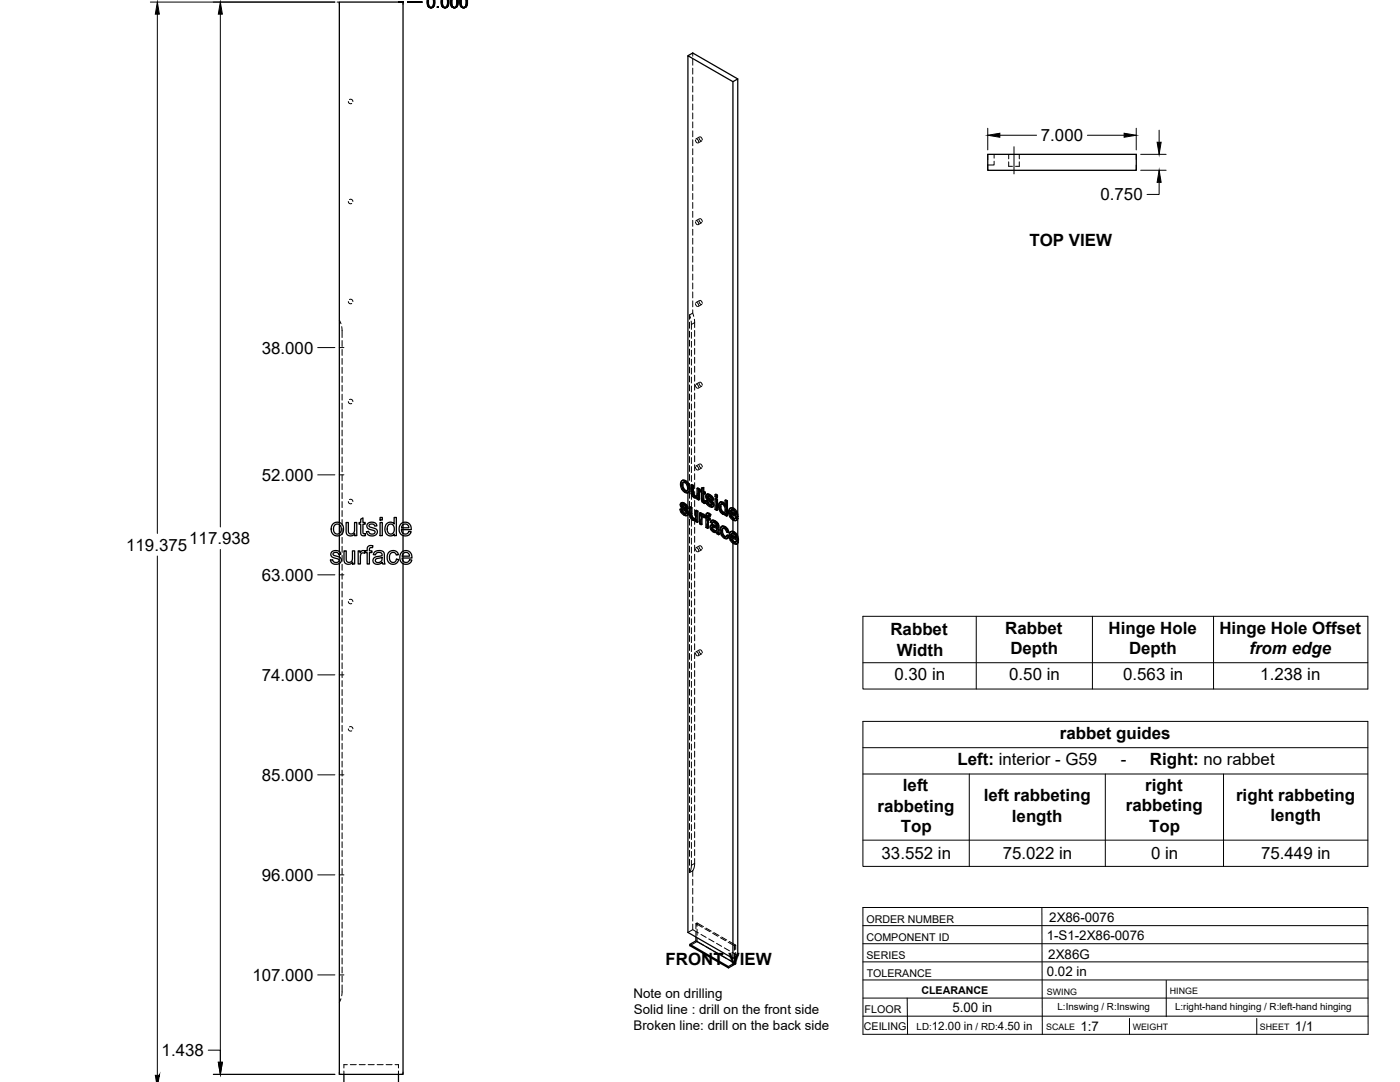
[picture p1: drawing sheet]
<svg xmlns="http://www.w3.org/2000/svg" width="559mm" height="432mm" viewBox="0 0 559 432" stroke-linecap="round" stroke-linejoin="round" font-family="sans-serif">
<!-- layer: Visible -->
<g fill="none" stroke="#000" stroke-width=".51">
<path d="M274.6 22.2l1.9-1.1 18 10.4v173.7M294.5 31.5l-2 1.1M394.3 61.6h59.2v6.4h-59.2zM272.2 191.8l.6-.2 .9 .2zM272.2 191.8l-.5 .6-.1 .9 .5 1.9 1.5 1.4 .8 .1 .5-.3M272.3 193.6l.3 1.4M272.6 195l.3-.1 .8 .8-.3 .2zM272.8 192.5l-.2 .9M272.9 194.9l-.3-1.5-.3 .1 .2-.8 .5-.2 .9 .6 .5 1.4-.2 1.4h-.8M273.4 192l1 1a1.88 1.88 0 0 1 1 2M273.7 195.7l.5 .2M273.7 191.8l1.2 1.3"/>
<path d="M274.6 192.6v-170.4l17.9 10.4v170.1M274.6 193.3l.5 1.9 .3-.2-.2 1.2M275.1 195.2l-.2 1.2 .3-.2-.6 .5v5.7M275.8 193.5l.7 .4 .3-.2v3.2M276.5 193.9v3.1l.3-.1 .3 .6M276.5 197.1l.3 .6 .3-.2 .5 .4M276.8 197.7l.4 .4h.9l-.3 .1M276.8 193.7l-.7-.4-.3 .2v2.9l.3 1.1 .8 1a.97 .97 0 0 0 1.4 .1v.6l.5 .4M277.2 198.1l.6 .1M278.2 194.9l.6 .4 .4-.2v4.3l-.4 .2v-4.3M278.3 198.6l-.3 .2M279.2 195.1l-.7-.4-.3 .2v2.6l-.4 .7"/>
<path d="M280 195.5l-.5 .1v.6l.5 .3v3.3l.9 1h.7l-.1-.7h-.6M280 194.8l.9-.2v1.5M280.6 194.8v1.5l.3-.2 .6 .3M280.6 196.3l.6 .3 .3-.2v.6l-.3 .2v-.6M280.6 199.7l.7 .2M280.7 200l.8 .1M280.9 194.6l-.9 .2v1.1l-.5-.3M280.9 197v2.6M281.2 197.2l-.6-.4v2.8l.5 .2M281.6 199.8l.6 .3M282.1 197.3l.7-.1 .6 .2M282.3 198.3l.1 .3 .3-.2 .2 .3"/>
<path d="M282.4 198.6l.2 .3 .3-.2 1.5 1.4M282.4 197.1l-.4 .3M282.5 197.4h.9l.7 .6M282.5 199.9l-.9-.1 .7 1.6 1.3 .9 .9-.1M282.6 198v.1M282.6 198.9l1.4 1.4 .4-.2 .4 .6M282.7 198.4l-.4-.3 1 .3 .6 1 .6 .2M282.8 197.2l-.9 .3-.2 .9 .3 .7 2 1.9-.2 .7M283.1 197.6l.7 .6 .3-.2 .5 .6M283.8 198.2l.5 .6 .3-.2 .2 .9-.3 .1-.2-.8M285.4 199l.3-.1 .7 .3-.4 .2zM285.4 197.4l.3-.2 .7 .4-.4 .2z"/>
<path d="M285.4 199v4.3l.6 .4M285.4 197.4v.8l.6 .4M286.4 199.2v4.3l-.4 .2v-4.3M286.4 197.6v.8l-.4 .2v-.8M289.4 199.7l.6 .3 .3-.1v5.9l-.3 .2v-6M290.3 199.9l-.6-.4-.3 .2v2.1l-.4-.7M133 209l1.7-.6 1.4 .5 .9 1.2v2.2l-.8 1.1-1.8 .5-1.5-.7-.7-1.6a2.9 2.9 0 0 1 .8-2.6zM133.5 209.6l.6-.4h.9l.9 .7 .2 1.9-.8 1.2-1.1 .1-.8-.6-.3-1.6zM135.4 208.5v-207.7h25.5v207.7M135.4 209.4v3.5M135.4 213.8v6.3M137.3 219.8h.9v3.8a1.31 1.31 0 0 0 1.7 .7 1.31 1.31 0 0 0 .8-1.6v-2.9h.9v5.3h-.8v-.8a1.86 1.86 0 0 1-2.3 .9 1.86 1.86 0 0 1-1.2-2.1z"/>
<path d="M138.2 208.5h.8l.1 3.8a1.31 1.31 0 0 0 1.7 .7 1.31 1.31 0 0 0 .7-1.7v-2.8h.9v5.3h-.8v-.8a1.86 1.86 0 0 1-2.2 .8 1.86 1.86 0 0 1-1.2-2zM143 219.8h.7v.8a1.27 1.27 0 0 1 2.1-.6l.8-.2v-1.1a1.56 1.56 0 0 1 2.2-.9l-.1 .8a.81 .81 0 0 0-.9 0 .81 .81 0 0 0-.4 .8v.4h1.1v.7h-1.1v4.6h-.8v-4.6h-.8v-.4l-.3 .7-.8-.2-.7 .5-.2 4h-.8zM144 207.2l.9-.5v1.8h.9v.7h-.9v3.4l.2 .4h.7l.1 .8-1.4-.1-.5-.6v-3.9h-.7v-.7h.7zM146.7 209l.9-.5h1.6a1.47 1.47 0 0 1 1.2 1.4l-.8 .1a1.17 1.17 0 0 0-1.2-.9 1.17 1.17 0 0 0-1.1 .8l.4 .5 2.1 .5a1.6 1.6 0 0 1 .7 2.1 1.6 1.6 0 0 1-2 .9l-1.5-.4-.7-1.3 .9-.2 .4 .9 .5 .2 1.3-.2a.73 .73 0 0 0 .3-.9 .73 .73 0 0 0-.9-.4l-1.1-.3a1.41 1.41 0 0 1-1-2.3zM151.7 208.5h.9v5.3h-.9zM151.7 206.5h.9v1h-.9zM154.2 209.1l1.2-.7a1.86 1.86 0 0 1 1.9 .7v-2.6h.9v7.3h-.8v-.7a2.17 2.17 0 0 1-2.7 .5 2.17 2.17 0 0 1-1.1-2.5zM155 209.5l.6-.3h.7l.9 1 .1 1.7-.7 1.1h-1.2l-.7-.9-.1-1.5zM160 209.1a2.46 2.46 0 0 1 2.9-.4 2.46 2.46 0 0 1 1.2 2.7h-3.9l.3 1 .8 .7a1.46 1.46 0 0 0 1.9-1l.9 .1-.5 .9-.9 .7h-1.8l-.9-.6-.7-1.7 .1-1.2zM160.7 209.5l.6-.3h1l.6 .6 .3 .8h-2.9zM160.9 209.4v1.2M160.9 211.4v1.4"/>
<path d="M160.9 213.7v6.3M271.4 203.2l.6 .3M271.9 200.7l.7-.1 .6 .2M272 203.5l.4-.2 .2 .9-.3 .1zM272.1 201.7l.7 .4M272.2 202l.2 .3 .4-.2 1.5 1.4M272.2 200.6l-.4 .2M272.3 204.3l.7 .6h.8M272.3 200.8h.9l.8 .6M272.4 203.3l-1-.1 .8 1.8 1.2 .7 .9-.1M272.4 202.3l1.5 1.4 .4-.2 .4 .7M272.5 201.4l-.1 .1"/>
<path d="M272.5 201.8l-.3-.3 1 .3 .5 1 .7 .3M272.6 204.2l.7 .6M272.6 200.6l-.9 .3-.2 .8 .4 .9 1.9 1.8-.2 .7M272.9 201l.7 .6 .4-.2 .5 .7M273 204.9l.6 .2M273.6 201.6l.5 .6 .4-.1 .2 .8-.3 .2-.3-.9M273.7 205.1h-.1M273.9 203.7l.4 .6 .4-.1 .1 .7M274.3 204.3l.2 .7 .3-.1-.2 .6v166.6l17.9 10.4v-165.7M274.5 205l-.2 .6 .3-.2-.4 .4M274.6 202.9v1.1M275.2 202.4l.7 .4 .3-.2v3.2"/>
<path d="M275.9 202.8v3.1l.3-.1 .3 .6M275.9 206l.3 .6 .3-.2 .4 .4M276.2 206.6l.4 .4h.9M276.2 202.6l-.7-.4-.3 .2v3l.3 1.2 .8 .8a.97 .97 0 0 0 1.4 .1M276.6 207l.6 .2M277.5 207l-.3 .2M277.6 203.8l.7 .4 .3-.2v4.3l-.3 .2v-4.3M277.7 207.5v.7l.6 .3M277.7 207.5l-.2 .2M278.6 204l-.7-.4-.3 .2v2.7l-.4 .7M279.2 204.7l.6 .4 .3-.2v.5l.4-.2M279.8 205.1v.6l.7-.5 .4 .1"/>
<path d="M280 206.4l.2 2.8-.3 .2v-2.2M280.1 204.9l-.6-.3-.3 .1v4.3l.7 .4M280.2 205.3h.7l.6 .4M280.3 206.1v.1M280.6 205.4l.6 .5M281 206.6l-.8-.5-.2 .3 .3-.2-.1 .8M281.2 206.4l.6 .4v3.7l.6 .4M281.2 206.4v-.3l-.2 .5M281.2 200.3l.1 .7M281.2 206.5l-.2 .1M282.2 204.9h.9l.6 .4M282.2 200.1l.3-.2 .3 .8-.3 .2z"/>
<path d="M282.4 206.6l.7 .4 .3-.2v.6l-.3 .1v-.5M282.5 204.7l-.5 .2M282.5 200.9l.7 .6h.8M282.7 207.3v3.4l-.3 .2v-3.8l.7 .4M282.7 205.7v.7M282.8 205.1l.6 .4 .3-.2-.4 .8 .1-.6M282.8 200.7l.7 .7M283.1 204.9l-.6-.2-.5 .2-.2 1.3-.6-.3 .6-.1M283.2 201.5l.6 .2M283.3 206.1a.45 .45 0 0 0-.5-.5 .45 .45 0 0 0-.4 .6v.4l.3-.2 .7 .4M283.9 209.6l.7-.2 1.4 .5M283.9 201.7h-.1"/>
<path d="M284.1 210.7l.2 .6 .3-.2 .6 .5M284.1 200.3l.4 .6 .3-.2 .2 .8M284.2 210.4l-.1 .3 .3-.2 .2 .6M284.2 209.4l-.5 .2M284.3 211.3l.5 .5h1h-1M284.3 210.3l-.1 .1M284.4 207.7l.8 .4 .3-.2 .8 .6M284.4 210.3l.6 .2a.79 .79 0 0 1 .9 .2 .79 .79 0 0 1 0 1l-.4 .3M284.4 210.3l-.2 .1M284.4 210.3v.2M284.5 200.9l.2 .7 .3-.1-.2 .5M284.5 208.4l-.4 .5 .2-.4 .5-.1 1.1 1a.43 .43 0 0 1 .1 .6 .43 .43 0 0 1-.7 0l-1-.4"/>
<path d="M284.6 209.4l-1 .3-.2 1 .7 1.1 1.1 .7a.62 .62 0 0 1 1 .5l.6 .4M284.7 201.6l-.2 .6 .3-.2-.5 .4M284.7 207.6l-.8 .2M285.2 208.1l.8 .5 .3-.1 .4 .5M285.5 207.9l-.8-.3-.9 .3-.3 .5 .6 .5M286 208.6l.4 .6 .3-.2 .2 .7M286.4 209.2l.2 .6 .3-.1 .1 2.9M286.6 209.8l.1 2.9 .3-.1 .1 .6-.3 .2-.1-.6M287.4 202.4l.3 1.4M287.5 200.4h1.2l.6 .6M287.7 201.3h.7l.7 .8 .3 1.1-.2 1.4M287.7 201.3l-.3 1.1 .4-.2 .3 1.4"/>
<path d="M287.7 203.8l.4-.2 .7 .8-.4 .2zM287.8 201.2l-.1 .1M287.8 200.3l-.5 .2M288 201.1l-.2 1.1M288.1 212v.1a1.2 1.2 0 0 0 .8 1.4l.5 .5M288.2 210.1l.9 .2 .3-.2 1 1M288.4 213.4l.7 .8h.8M288.4 200.6l.6 .5h.4M288.4 204.6h.8M288.5 209.9l-.6 .3M288.6 210.8l-.2 1M288.7 200.4l-.7-.2-.9 .5-.3 1 .1 1.1 1.1 2 .8 .5 .6-.2v.5l.6 .4"/>
<path d="M288.8 204.4l.4 .1M289.1 210.3l.8 .6a1.43 1.43 0 0 1 1 1.5l-.3 .1-.5-1.3M289.4 210.1l-.9-.2-.7 .3-.3 .7v1.4l.9 2 1 .6 .7 .1M289.4 205.1l-.2 .2M290 213.7l.7 .4M290.6 212.5l-.6-.2-.7-1.3-.9-.2-.3 1.2 .3-.2 .3 1.4M290.7 214.1l.3-.1-.3 .6-.6 .4zM291 214l-.6-.5-.7 .8-.6-.1M291.3 202.9h1a1.84 1.84 0 0 1 1.8 1.2M291.5 212.3l.8-.1a1.99 1.99 0 0 1 2 1.3M291.7 213.6l2.1 1.2-.5-1.3-.9-.6h-.4l-.3 .7 .3-.2 1.7 1M291.8 206.1l.8 .8h.8"/>
<path d="M291.8 205l.3 .9M292 203.5l-.2 .6M292 214.4l.3 .9M292 215.5l.8 .8h.8M292.2 212.9l-.2 .5M292.5 203l1 1a1.94 1.94 0 0 1 1.1 2.1M292.5 203.6l.8 .9 .3 1-2.1-1.2M292.5 203.6h-.7l-.3 .7 .3-.2 1.7 1M292.5 203.6v.9M292.5 205.5v1M292.5 207.5v4.5M292.5 212.9v.9"/>
<path d="M292.5 214.7v1M292.6 206.9l.6 .2M292.7 212.4l1.1 1a1.97 1.97 0 0 1 .9 2M292.8 216.3l.5 .2M292.9 202.8l-.9-.2-.7 .3-.5 1.1 .5 2.2 1.3 1.3M293.1 212.2l-.9-.2-.9 .5-.3 1.5 .3 1.2 .8 1.2 1.2 .7h.7l.7-.8M293.3 207l-.1 .1M293.5 216.4l-.2 .1M293.6 206.6l.6 .5M293.8 204.3l.4 1.9 .4-.1-.4 .1M293.8 216l.6 .5M293.9 213.7l.5 1.9 .3-.2-.3 .2"/>
<path d="M294.2 206.4l-2.8-1.6 .4 1.3 .3-.2 .8 .9M294.4 215.8l-2.8-1.6 .4 1.3 .3-.2 .8 .8M294.5 206.3v.6M294.5 207.1v6.9M294.5 215.8v.3M294.5 216.8v164.6l-2 1.1M294.5 206.9l-.7 .8M294.5 206.9l-.9 .9-1-.3M294.5 206.9l-.6-.5-.7 .7M294.7 216.3l-.7 .8M294.7 216.3l-.6-.5-.8 .7M132.5 220.2l1.3-.5a1.83 1.83 0 0 1 2.3 1.5l-.9 .1a1.17 1.17 0 0 0-1.1-.9 1.17 1.17 0 0 0-1.2 .9l.4 .4 2.2 .6a1.64 1.64 0 0 1 .5 2.2 1.64 1.64 0 0 1-2.1 .7l-1.3-.4-.7-1.3 .9-.1 .4 .8 .6 .3 1.2-.2a.81 .81 0 0 0 .2-1.1 .81 .81 0 0 0-1-.3l-1.2-.4a1.35 1.35 0 0 1-.5-2.3z"/>
<path d="M135.4 224.9v203.9h25.5v-203.9M135.4 221.3v1M149.5 220.3l.7-.4 1.2-.2 1.7 .6 .6 4.8h-.9l-.2-.7-1.3 .7h-1.3l-.7-.3-.4-.7a1.74 1.74 0 0 1 2-2l.6-.1a.8 .8 0 0 0 1-.9 .8 .8 0 0 0-1.1-.6l-1.1 .2-.4 .7-.9-.1zM149.9 223.2l2.6-.8v.4a1.4 1.4 0 0 1-1 1.6 1.4 1.4 0 0 1-1.7-.8zM155.2 220.4l1.2-.6h1.4l.8 .7 .4 .9-.8 .1a1.44 1.44 0 0 0-1.9-.9 1.44 1.44 0 0 0-.9 1.9l.4 1.4 .7 .5 1.1-.1 .6-1.1 .9 .1-.5 1.2a2.49 2.49 0 0 1-3.2 .2 2.49 2.49 0 0 1-.8-3.2zM160.3 220.5a2.46 2.46 0 0 1 2.9-.5 2.46 2.46 0 0 1 1.2 2.7h-3.9l.2 .9 .8 .8a1.46 1.46 0 0 0 2-1l.8 .3-.4 .7-.9 .7h-1.6l-1.1-.6-.6-.9-.1-1.1 .1-1zM160.9 221v1M160.9 222.7v1.1M161 220.9l.6-.4h1l.6 .5 .3 1h-3zM277.8 374v1.5l-2.4 1.4v.5l15.4 8.9v-.6l-15.4-8.8M277.8 375.5l15.4 8.8-2.4 1.4M293.2 382.1v2.2"/>
<path d="M293.6 381.8v2.8l-2.8 1.7M137.3 428.8v3M159 428.8v3"/>
</g>
<!-- layer: Hidden -->
<g fill="none" stroke="#000" stroke-width=".4">
<path d="M139.5 39.7l1 .1 .3 .7M276.5 21.1v1.3M276.5 23.6v2.4M276.5 27.2v2.4M276.5 30.8v2.4M276.5 34.4v2.3M276.5 37.9v2.4M139 40.5l.5 .8h.9M276.5 41.5v2.4M276.5 45.1v2.4M276.5 48.6v2.4M276.5 52.2v2.4"/>
<path d="M276.5 55.8v2.4M276.5 59.4v2.3M277.6 55.9l.3 .8 .5 .4M278 55.4l.6 .5 .3 .7M279 55.1l.3 .6 .5 .5M279.2 54.6l-1.4 .9M279.5 54.6l.6 .6 .2 .6M280.1 56.2l-1.4 .8M139.5 79.6l1 .1 .3 .7M276.5 62.9v2.4M276.5 66.5v2.4M276.5 70.1v2.4"/>
<path d="M276.5 73.6v2.4M276.5 77.2v2.4M396.8 64.3v1.5h-2.5M396.8 61.6v1.5M402.6 64.6v1.8h1.5M402.6 61.6v1.8M406.8 64.6v1.8h-1.5M406.8 61.6v1.8M139 80.4l.3 .7 1.1 .1M276.5 80.8v2.4M276.5 84.3v2.4M276.5 87.9v2.4"/>
<path d="M276.5 91.5v2.4M276.5 95.1v2.4M276.5 98.6v2.4M277.6 88.5l.3 .8 .5 .4M278 88.1l.6 .4 .3 .8M279 87.7l.3 .7 .5 .5M279.2 87.3l-1.4 .8M279.5 87.2l.6 .6 .2 .6M280.1 88.8l-1.4 .9M139.5 119.5l1 .1 .3 .7M276.5 102.2v2.4M276.5 105.8v2.4"/>
<path d="M276.5 109.4v2.3M276.5 112.9v2.4M276.5 116.5v2.4M279.2 119.9l-1.4 .8M279.5 119.9l.6 .5 .2 .7M135.4 127.8l.7 1.4M136.4 130.3l.1 4.4M136.5 135.9v2.4M136.5 139.5v2.3M139 120.3l.5 .8h.9M275.2 125.7l.4 1.3M275.2 125.7v1.7"/>
<path d="M275.2 128.6v2.4M275.2 132.2v2.4M275.2 135.8v2.3M275.2 139.3v2.4M275.9 128.1l.1 3.3M276 132.6v2.4M276 136.2v2.4M276 139.8v2.4M276.5 123.7l.4 2.5M276.5 124.9l-1.3 .8M276.5 120.1v2.3M277.2 127.4l.1 3.3"/>
<path d="M277.3 131.9v2.4M277.3 135.5v2.3M277.3 139v2.4M277.6 121.2l.3 .8 .5 .3M278 120.7l.6 .4 .3 .8M279 120.3l.3 .7 .5 .5M280.1 121.5l-1.4 .8M136.5 143v2.4M136.5 146.6v2.4M136.5 150.2v2.4M136.5 153.8v2.3M136.5 157.3v2.4"/>
<path d="M139.5 159.4l1 .1 .3 .8M275.2 142.9v2.4M275.2 146.5v2.3M275.2 150.1v2.3M275.2 153.6v2.4M275.2 157.2v2.4M276 143.3v2.4M276 146.9v2.4M276 150.5v2.4M276 154.1v2.3M276 157.6v2.4M277.3 142.6v2.4"/>
<path d="M277.3 146.2v2.3M277.3 149.8v2.3M277.3 153.3v2.4M277.3 156.9v2.4M277.6 153.8l.3 .8 .5 .4M278 153.3l.6 .5 .3 .7M279 153l.3 .6 .5 .5M279.2 152.5l-1.4 .9M279.5 152.5l.6 .6 .2 .6M280.1 154.1l-1.4 .8M136.5 160.9v2.4M136.5 164.5v2.4"/>
<path d="M136.5 168v2.4M136.5 171.6v2.4M136.5 175.2v2.4M136.5 178.8v2.3M139 160.3l.5 .7h.9M275.2 160.8v2.3M275.2 164.3v2.4M275.2 167.9v2.4M275.2 171.5v2.4M275.2 175v2.4M275.2 178.6v2.4M276 161.2v2.4"/>
<path d="M276 164.8v2.4M276 168.3v2.4M276 171.9v2.4M276 175.5v2.4M276 179.1v2.3M277.3 160.5v2.3M277.3 164v2.4M277.3 167.6v2.4M277.3 171.2v2.4M277.3 174.8v2.3M277.3 178.3v2.4M136.5 182.3v2.4"/>
<path d="M136.5 185.9v2.4M136.5 189.5v2.4M136.5 193v2.4M136.5 196.6v2.4M139.5 199.4h1l.3 .8M271.9 193.1l.5 1.9-.3 .2M272.4 195l1.3 1.3-.3 .2M272.5 191.6l-.9 1.7M272.8 192.5l-.2 .1M272.9 192.4h.8l-.3 .2M273.7 192.4l.8 .9-.3 .2M273.7 196.3l.9 .3-.3 .1"/>
<path d="M274.5 195.7l-.3 .2M274.5 193.3l.3 1.4-.4 .2M274.6 192.6v1.4M274.6 195.2v1.5M274.8 194.7l-.1 .7-.5 .5M274.9 196.5l-.3 .1M275.2 182.2v2.4M275.2 185.8v2.4M275.2 189.3v2.4M275.2 192.9v2.4M275.2 196.5v2.4M276 182.6v2.4"/>
<path d="M276 186.2v2.4M276 189.8v2.4M276 193.4v2.3M276 196.9v2.4M276.1 193.3l.1 3.4-.3 .2M276.2 196.7l.2 .7-.3 .1M276.4 197.4l.4 .6-.3 .1M276.8 198l.6 .5-.3 .1M277.3 181.9v2.4M277.3 185.5v2.4M277.3 189v2.4M277.3 192.6v2.4"/>
<path d="M277.3 196.2v2.4M277.3 199.7v2.4M277.4 198.5l.7 .2 .5-.3-.3 .2M277.6 186.4l.3 .8 .5 .4M278 186l.6 .4 .3 .8M278.1 198.1h.1M278.3 198l-.4 .2M278.4 198.6h-.1M278.4 197.8l-.3 .3M278.5 194.7v2.8l-.4 .5M278.6 198.4v.7l-.3 .1M278.6 199.1l.6 .3"/>
<path d="M279 185.6l.3 .7 .5 .5M279.2 185.2l-1.4 .8M279.5 185.1l.6 .6 .2 .6M279.8 196l.5 .3-.3 .2M279.8 195.4v.6l-.3 .2M280 195.5l.3 .2M280.1 186.7l-1.4 .9M280.3 196.3l.1 3.3-.4 .2M280.3 194.6v1.1l-.3 .2M280.4 199.6l.2 .5-.3 .2M280.6 196.8l.3-.2v.4M280.9 196.6l.6 .4"/>
<path d="M281.9 199.7l.5 1.3-.3 .1M282 197.8l.2 .7-.4 .2M282.1 197.4l-.4 .6M282.2 198.5l.4 .6-.4 .2M282.3 197.2l-.5 .4M282.5 198l.3-.2-.2 .2M282.6 199.1l1.6 1.6-.4 .2M282.7 197.9l-.3 .1M282.8 197.8l.6 .2-.3 .2M283.4 198l.6 .5-.3 .2M284 198.5l.2 .7-.3 .2M284.2 199.2l.6 .3"/>
<path d="M285.7 197.2v.9l-.3 .1M285.7 198.9v1.5M285.7 198.1l.7 .3M289.7 199.5v2.1l-.3 .2M135.4 208.5v.9M135.4 212.9v.9M136.5 200.2v2.4M136.5 203.8v2.3M136.5 207.3v2.4M136.5 210.9v2.4M136.5 214.5v2.4M136.5 218v2.4"/>
<path d="M139 200.2l.3 .7h1.1M160.9 208.5v.9M160.9 210.6v.8M160.9 212.8v.9M160.9 220v1M271.7 203.1l.5 1.3-.3 .2M271.8 201.3l.2 .6-.3 .2M271.9 200.8l-.4 .6M272 201.9l.4 .6-.3 .2M272.1 200.6l-.5 .4M272.2 204.4l1.1 1-.3 .1M272.3 201.4l.3-.2-.1 .2"/>
<path d="M272.4 202.5l1.6 1.6-.3 .2M272.6 201.3l-.4 .1M272.6 201.2l.6 .2-.3 .2M273.2 201.4l.6 .6-.3 .1M273.3 205.4l.8 .2-.3 .2M273.8 204.9h.2M273.8 202l.3 .6-.4 .2M274 204.1l.2 .5-.3 .1M274 204.9l-.3 .2 .3-.2M274.1 202.6l.6 .3M274.2 204.6l-.2 .3M274.5 205.6h-.4"/>
<path d="M274.6 202.4v.5M274.6 204v1.5M275.2 200v2.4M275.2 203.6v2.4M275.2 207.2v2.4M275.2 210.8v2.3M275.2 214.3v2.4M275.2 217.9v2.4M275.5 202.2l.1 3.4-.3 .2M275.6 205.6l.2 .7-.3 .2M275.8 206.3l.4 .6-.3 .2M276 200.5v2.4"/>
<path d="M276 204.1v2.3M276 207.6v2.4M276 211.2v2.4M276 214.8v2.4M276 218.4v2.3M276.2 206.9l.6 .5-.3 .2M276.8 207.4l.7 .2 .5-.3-.2 .2M277.3 203.3v2.4M277.3 206.9v2.4M277.3 210.5v2.4M277.3 214v2.4M277.3 217.6v2.4"/>
<path d="M277.5 207h.1M277.6 219.1l.3 .8 .5 .3M277.7 206.9l-.4 .2M277.8 206.7l-.3 .3M277.9 203.6v2.8l-.4 .5M278 207.3v.7l-.3 .2M278 208l.6 .3M278 218.6l.6 .4 .3 .8M279 218.2l.3 .7 .5 .5M279.2 217.8l-1.4 .8M279.5 217.8l.6 .5 .2 .6M279.5 207.3v1.6l-.3 .1"/>
<path d="M279.5 208.9l.7 .3M279.5 204.6v1.5M280.1 206.1l.8-.1-.3 .2M280.1 219.4l-1.4 .8M280.1 205.4v.1M280.3 206.1l.2-.2-.3 .2M280.4 205.2l-.6 .5M280.6 200.1l.6 .5-.4 .1M280.9 206l.4 .4M281.2 200.6l.4 .2M281.2 206.1l.3-.2-.2 .5M281.5 205.7v.1"/>
<path d="M281.5 206.3l.6 .3-.3 .2M281.5 205.9l-.2 .5M281.5 205.7l-.3 .3M281.8 205.8l.3 .2M282.1 209v1.3l-.3 .2M282.1 210.3l.6 .4M282.1 206.6v1.3M282.2 205l-.1 1-.3 .2M282.3 204.7l-.5 .4M282.4 201l1.1 1-.3 .1M282.4 207.1l.3-.2v.4M282.5 205.7l.4-.2-.2 .2"/>
<path d="M282.7 206.9l.7 .5M282.9 205.5l.4 .1-.4 .2M283.3 205.6l.3 .3M283.5 202l.8 .2-.3 .2M283.7 210.1l.4 1.1-.4 .2M283.8 209.6l-.4 .7M283.8 208.2l.7 .5M284 201.5h.1M284 209.4l-.5 .4M284.1 211.2l.9 .9-.3 .2M284.1 207.7l-.6 .7M284.2 200.7l.1 .5-.3 .1"/>
<path d="M284.2 201.5l-.3 .2 .2-.2M284.2 207.6l-.4 .3M284.3 201.2l-.2 .3M284.4 208.4l.4-.2-.3 .2M284.5 210.2l.2-.1zM284.5 210.2l-.2 .1M284.6 210.1l-.4 .2M284.6 202.2h-.3M284.7 210.1l1.6 .5-.3 .2M284.8 208.2l.6 .2-.3 .2M285 212.1l.7 .2-.3 .2M285.4 208.4l.7 .7-.3 .2"/>
<path d="M285.7 212.3l.7-.1-.4 .2M285.7 201.6v1.6l-.3 .1M285.7 203.2l.7 .3M286 209.9l.3 .1M286 211.7l-.3 .2M286.1 209.1l.2 .7-.3 .2M286.2 211.5l-.4 .3M286.3 210.6l-.1 .9-.3 .2M286.3 209.8l-.3 .4M286.4 212.2l.1 .7-.3 .1M286.5 212.9l.6 .3M287.1 201.8l.2 1.3-.3 .2"/>
<path d="M287.3 200.7l-.2 1.1-.3 .2M287.3 203.1l.6 1.1-.3 .2M287.6 200.3l-.6 .6M287.7 211.4l.5 1.9-.3 .2M287.9 204.2l.8 .8-.3 .1M287.9 210.3l-.2 1.1-.3 .2M288 201.1h.7l-.3 .2M288 201.1l-.2 .1M288 201.1h.1M288.1 201l-.3 .2M288.2 213.3l1.2 1.3-.3 .2M288.2 210l-.6 .5"/>
<path d="M288.6 210.8l-.2 .1M288.7 210.7l.8 .1-.4 .1M288.7 205l.7 .1 .4-.2-.4 .2M288.7 201.1l.8 .8-.4 .2M289.4 201.1l.3 .5M289.4 214.6l1.1 .2M289.5 210.8l.5 .5-.3 .2M289.5 201.9l.3 1.5-.4 .2M289.5 205.1h-.1M289.8 203.4l-.1 .7-.5 .4 .3-.1M289.8 204.9v.6l-.4 .1M289.8 205.5l.5 .3"/>
<path d="M290 211.3l.3 .8-.3 .2M290 214.1l-.1 .1M290.3 212.1l.6 .3M290.4 213.5l-.7 .8M291.1 204.1l.5 1.9-.3 .2M291.3 213.5l.5 1.9-.3 .2M291.4 204.8l.4-.1v.3M291.6 206l1.3 1.4-.3 .1-.1-1M291.6 202.7l-.8 1.6M291.6 214.2l.4-.2v.4M291.8 204.7l2.7 1.5M291.8 215.4l1.3 1.3-.3 .2"/>
<path d="M291.8 212.1l-.5 1.4-.3 .2M292 214l2.7 1.6M292 203.5l-.2 .1M292.2 212.9h-.2M292.3 212.7l.8 .1-.4 .2M292.5 202.7v.9l.4-.1-.8-.1M292.5 204.5v1M292.5 212v.9M292.5 213.8v.9M292.5 215.7v1.1M292.9 203.5l.7 .8-.3 .2M292.9 207.4l1.1 .2-.4 .2"/>
<path d="M293.1 212.8l.7 .9-.3 .2M293.1 216.7l1.1 .3-.4 .2M293.5 206.9h-.1M293.5 206.9l-.2 .1M293.5 205.1l.4 .2M293.6 206.8l-.4 .2M293.6 204.3l.3 1-.3 .2M293.7 216.3h-.1M293.7 216.3l-.2 .1M293.7 214.4l.4 .3M293.8 216.2l-.3 .2M293.8 213.7l.3 1-.3 .1"/>
<path d="M293.9 206.4l-.4 .5M294.1 215.8l-.4 .5M294.1 207.5l-.1 .1M294.3 216.9l-.1 .1M294.5 205.2v1.1M294.5 206.9v.2M294.5 214v1.8M294.5 216.1v.7M135.4 220.1v1.2M135.4 222.3v2.6M136.5 221.6v2.4M136.5 225.2v2.4"/>
<path d="M136.5 228.7v2.4M136.5 232.3v2.4M136.5 235.9v2.4M136.5 239.5v2.4M139.5 239.3h1l.3 .8M160.9 222v.7M160.9 223.8v1.1M275.2 221.5v2.4M275.2 225v2.4M275.2 228.6v2.4M275.2 232.2v2.4M275.2 235.8v2.3"/>
<path d="M275.2 239.3v2.4M276 221.9v2.4M276 225.5v2.4M276 229.1v2.4M276 232.6v2.4M276 236.2v2.4M276 239.8v2.4M277.3 221.2v2.4M277.3 224.7v2.4M277.3 228.3v2.4M277.3 231.9v2.4M277.3 235.5v2.3"/>
<path d="M277.3 239v2.4M136.5 243v2.4M136.5 246.6v2.4M136.5 250.2v2.4M136.5 253.8v2.3M136.5 257.3v2.4M139 240.1l.5 .8h.9M275.2 242.9v2.4M275.2 246.5v2.4M275.2 250.1v2.3M275.2 253.6v2.4M275.2 257.2v2.4"/>
<path d="M276 243.4v2.3M276 246.9v2.4M276 250.5v2.4M276 254.1v2.4M276 257.6v2.4M277.3 242.6v2.4M277.3 246.2v2.4M277.3 249.8v2.3M277.3 253.3v2.4M277.3 256.9v2.4M279 259.8l.3 .6 .5 .5M279.2 259.3l-1.4 .9"/>
<path d="M279.5 259.3l.6 .6 .2 .6M136.5 260.9v2.4M136.5 264.5v2.3M136.5 268.1v2.3M136.5 271.6v2.4M136.5 275.2v2.4M136.5 278.8v2.3M275.2 260.8v2.3M275.2 264.4v2.3M275.2 267.9v2.4M275.2 271.5v2.4M275.2 275.1v2.3"/>
<path d="M275.2 278.6v2.4M276 261.2v2.4M276 264.8v2.4M276 268.4v2.3M276 271.9v2.4M276 275.5v2.4M276 279.1v2.4M277.3 260.5v2.3M277.3 264.1v2.3M277.3 267.6v2.4M277.3 271.2v2.4M277.3 274.8v2.3"/>
<path d="M277.3 278.3v2.4M277.6 260.6l.3 .8 .5 .3M278 260.1l.6 .5 .3 .7M280.1 260.9l-1.4 .8M136.5 282.3v2.4M136.5 285.9v2.4M136.5 289.5v2.4M136.5 293.1v2.3M136.5 296.6v2.4M139 290.9l.5 .8 .9-.1M139.5 290.1h1l.3 .8M275.2 282.2v2.4"/>
<path d="M275.2 285.8v2.4M275.2 289.3v2.4M275.2 292.9v2.4M275.2 296.5v2.4M276 282.6v2.4M276 286.2v2.4M276 289.8v2.4M276 293.4v2.3M276 296.9v2.4M277.3 281.9v2.4M277.3 285.5v2.4M277.3 289.1v2.3"/>
<path d="M277.3 292.6v2.4M277.3 296.2v2.4M277.3 299.8v2.4M136.5 300.2v2.4M136.5 303.8v2.3M136.5 307.3v2.4M136.5 310.9v2.4M136.5 314.5v2.4M136.5 318.1v2.3M275.2 300.1v2.4M275.2 303.6v2.4M275.2 307.2v2.4"/>
<path d="M275.2 310.8v2.4M275.2 314.3v2.4M275.2 317.9v2.4M276 300.5v2.4M276 304.1v2.4M276 307.7v2.3M276 311.2v2.4M276 314.8v2.4M276 318.4v2.3M277.3 303.3v2.4M277.3 306.9v2.4M277.3 310.5v2.4"/>
<path d="M277.3 314v2.4M277.3 317.6v2.4M136.5 321.6v2.4M136.5 325.2v2.4M136.5 328.8v2.4M136.5 332.3v2.4M136.5 335.9v2.4M136.5 339.5v2.4M275.2 321.5v2.4M275.2 325.1v2.3M275.2 328.6v2.4M275.2 332.2v2.4"/>
<path d="M275.2 335.8v2.4M275.2 339.3v2.4M276 321.9v2.4M276 325.5v2.4M276 329.1v2.4M276 332.7v2.3M276 336.2v2.4M276 339.8v2.4M277.3 321.2v2.4M277.3 324.8v2.4M277.3 328.3v2.4M277.3 331.9v2.4"/>
<path d="M277.3 335.5v2.4M277.3 339v2.4M136.5 343v2.4M136.5 346.6v2.4M136.5 350.2v2.4M136.5 353.8v2.4M136.5 357.3v2.4M275.2 346.5v1.7l1.3-.7M275.2 342.9v2.4M276 343.4l-.1 3-.7 1.8M276.5 347.5v2.2M276.5 350.9v2.4"/>
<path d="M276.5 354.5v2.4M276.5 358.1v2.3M277.3 342.6l-.1 3.1-.7 1.8M136.5 360.9v2.4M136.5 364.5v2.4M136.5 368v2.4M136.5 371.6v2.4M136.5 375.2v2.4M136.5 378.8v2.3M276.5 368.8v2.2l2.3 1.3M276.5 361.6v2.4M276.5 365.2v2.4"/>
<path d="M276.5 371l-1.9 1.1M277.8 371.9v2.1M277.8 368.6l2.5 1.5M278.2 369.7v-1.4l-.4 .3v2.1M278.2 375.8l-2.8 1.6M278.2 370.9v2.3M278.2 374.4v1.4M278.2 368.3l2.6 1.5M278.2 375.8l2.6 1.4M279.8 372.9l2.1 1.2M281.3 370.6l2.1 1.2M281.8 370.4l2.1 1.2"/>
<path d="M281.8 377.8l2.1 1.2M282.9 374.7l2.1 1.2M284.4 372.4l2.1 1.2M284.9 372.2l2.1 1.2M284.9 379.6l2.1 1.2M286 376.5l2.1 1.2M287.5 374.2l2.1 1.2M288 374l2.1 1.1M289.1 378.3l2.1 1.2M290.6 376l2.6 1.5 .4-.3M291.1 375.7l2.5 1.5M293.2 377.5v1.7"/>
<path d="M293.6 377.2v1.7M136.1 398.6l-.7 1.4M136.5 393.1l-.1 4.3M136.5 382.3v2.4M136.5 385.9v2.4M136.5 389.5v2.4M288 381.4l2.1 1.2M291.1 383.2l2.5 1.4M292.2 380l2.3 1.4M293.2 380.4v1.7M293.6 380.1v1.7M137.3 427.4v1.4"/>
<path d="M138.6 424.9h-1.3v1.3M139.8 424.9h2.4M143.4 424.9h2.4M147 424.9h2.4M150.5 424.9h2.4M154.1 424.9h2.4M157.7 424.9h1.3v1.3M159 427.4v1.4"/>
</g>
<!-- layer: Reference -->
<g fill="none" stroke="#000" stroke-width=".4">
<path d="M134.5 .8h.9v.9M159 .8h1.9M160 .8h.9v.9M394.3 61.6v2.1M394.3 65.8v2.2M453.5 61.6v2.1M453.5 65.8v2.2M135.4 138.7h1.9M135.4 189.5h1.9M135.4 229.4h1.9M135.4 269.3h1.9M135.4 309.2h1.9"/>
<path d="M135.4 349.1h1.9M135.4 389.1h1.9M135.4 427.8v1h1M160.9 427.8v1h-.9"/>
</g>
<!-- layer: Hidden Narrow -->
<path d="M277.3 128.8l-1.3 .7M276.1 196l-.3 .2M278.5 197l-.3 .2M280.3 198.8l-.3 .1M273.3 203.5l-.3 .1M275.5 204.9l-.3 .2M277.9 205.9l-.3 .2M282.1 205.6l-.3 .1M283.5 200l-.3 .2M285.3 210.3l-.3 .2M286.3 210.9l-.3 .1M277.3 344.6l-1.3 .7" fill="none" stroke="#000" stroke-width=".4"/>
<!-- layer: Visible Narrow -->
<path d="M276.8 196.1l-.3 .2M280.9 199.2l-.3 .1M283.5 199.2l-.3 .2M273.3 202.6l-.3 .2M276.2 205l-.3 .2M282.7 206l-.3 .2M285.2 209.6l-.3 .2M287 210.3l-.4 .2M287 211.3l-.4 .2" fill="none" stroke="#000" stroke-width=".4"/>
<!-- layer: Titleblock -->
<path d="M344.4 362.2h201.6l.1 50.6h-201.7zM344.4 376.6h201.6M344.4 369.4h201.6M415.9 362.2l.1 50.6M344.4 383.9h201.6M344.4 398.3h201.6M344.4 391.1h201.6M362.1 398.3l.1 14.4M465.5 391.3v14.4M344.4 405.5h201.7M450.8 406.4v6.4M501.6 406.4v6.4" fill="none" stroke="#000" stroke-width=".4"/>
<!-- layer: Custom Tables -->
<path d="M344.4 246h201.6v29h-201.6zM389.7 246v29M436 246v29M484.4 246v29M344.4 264.5h201.6M344.4 287.9h201.6v57.9h-201.6zM344.4 298.4h201.6M344.4 308.9h201.6M386.9 308.9v36.9M441.2 308.9v36.9M488.4 308.9v36.9M344.4 335.3h201.6" fill="none" stroke="#000" stroke-width=".4"/>
<!-- layer: FD_Dimensions -->
<g fill="none" stroke="#000" stroke-width=".4">
<path d="M60 .8h73.7M62.8 5.7v207.2M87.9 5.7v204.6M162.6 .8h5.8M394.3 51.2v8.6M399.1 54h14.6M434 54h14.7M453.5 51.2v8.6M462.7 51.9v4.9M455.3 61.6h10.2M455.3 67.9h10.2M462.7 72.8v4.8h-4.9"/>
<path d="M126.8 138.7h6.9M126.8 189.5h6.9M87.9 219.3v204.6v-4.8h-4.8M62.8 221.9v207.2M126.8 229.4h6.9M126.8 269.3h6.9M126.8 309.2h6.9M126.8 349.1h6.9M126.8 389.1h6.9M85.2 428.8h48.5"/>
</g>
<g fill="#000" stroke="#000" stroke-width=".4">
<path d="M62.8 .8l.8 4.9h-1.6zM87.9 .8l.9 4.9h-1.7zM394.3 54l4.8-.8v1.6zM448.7 53.2l4.8 .8-4.8 .8zM461.9 56.8h1.6l-.8 4.8zM462.7 67.9l.8 4.9h-1.6zM87.1 423.9h1.7l-.9 4.9z"/>
<path d="M63.6 429.1l-1.2 2.7h.8zM62 429.1h1.6l-1.2 2.7z"/>
</g>
<!-- layer: Smart Centers -->
<path d="M404.7 58.5v10.9" fill="none" stroke="#000" stroke-width=".4"/>
<g font-size="6.7">
<text x="170.2" y="3.2">0.000</text>
<text x="415.5" y="56.3">7.000</text>
<text x="439.3" y="80">0.750</text>
<text x="410.9" y="98.2">TOP VIEW</text>
<text x="104.5" y="141.1">38.000</text>
<text x="104.5" y="191.9">52.000</text>
<text x="50.4" y="219.8">119.375</text>
<text x="75.5" y="217.1">117.938</text>
<text x="104.5" y="231.8">63.000</text>
<text x="355.4" y="253.6">Rabbet</text>
<text x="401.2" y="252.9">Rabbet</text>
<text x="442.5" y="252.9">Hinge Hole</text>
<text x="486.7" y="252.9">Hinge Hole Offset</text>
<text x="357.9" y="261.6">Width</text>
<text x="403.3" y="261">Depth</text>
<text x="450.6" y="261">Depth</text>
<text x="498.7" y="261">from edge</text>
<text x="104.5" y="271.7">74.000</text>
<text x="357" y="271.4">0.30 in</text>
<text x="402.8" y="271.4">0.50 in</text>
<text x="448.3" y="271.4">0.563 in</text>
<text x="503" y="271.4">1.238 in</text>
<text x="423" y="294.8">rabbet guides</text>
<text x="382.2" y="305.4">Left: interior - G59</text>
<text x="447.4" y="305.4">-</text>
<text x="459" y="305.4">Right: no rabbet</text>
<text x="104.5" y="311.6">85.000</text>
<text x="360.4" y="315.8">left</text>
<text x="457.1" y="315.8">right</text>
<text x="350.3" y="323.9">rabbeting</text>
<text x="392.7" y="319.8">left rabbeting</text>
<text x="449.4" y="323.8">rabbeting</text>
<text x="493.4" y="319.8">right rabbeting</text>
<text x="403.9" y="327.9">length</text>
<text x="507" y="327.8">length</text>
<text x="359.5" y="331.9">Top</text>
<text x="458.6" y="331.9">Top</text>
<text x="351.9" y="342.9">33.552 in</text>
<text x="400.2" y="342.9">75.022 in</text>
<text x="459.4" y="342.9">0 in</text>
<text x="503.4" y="342.9">75.449 in</text>
<text x="104.5" y="351.5">96.000</text>
<text x="265.7" y="385.2">FRONT VIEW</text>
<text x="100.7" y="391.4">107.000</text>
<text x="64.5" y="421.5">1.438</text>
</g>
<g font-size="5.3">
<text x="418.8" y="368">2X86-0076</text>
<text x="417.8" y="375.1">1-S1-2X86-0076</text>
<text x="418.4" y="382.6">2X86G</text>
<text x="417.8" y="389.5">0.02 in</text>
<text x="252.9" y="398.4">Note on drilling</text>
<text x="253" y="404.9">Solid line : drill on the front side</text>
<text x="380.1" y="404">5.00 in</text>
<text x="252.9" y="411.2">Broken line: drill on the back side</text>
<text x="431.3" y="411.5">1:7</text>
<text x="516.9" y="411.5">1/1</text>
</g>
<g font-size="4.6">
<text x="371.9" y="411.2">12.00 in</text>
<text x="398.3" y="411.2">4.50 in</text>
</g>
<g font-size="4.3">
<text x="345.8" y="368.4">ORDER NUMBER</text>
<text x="345.8" y="375.5">COMPONENT ID</text>
<text x="345.8" y="382.7">SERIES</text>
<text x="345.9" y="389.9">TOLERANCE</text>
<text x="367.7" y="396.7">CLEARANCE</text>
<text x="345.1" y="404.3">FLOOR</text>
<text x="344.8" y="411.1">CEILING</text>
</g>
<g font-size="3.9">
<text x="422.1" y="403.1">L:Inswing / R:Inswing</text>
<text x="469" y="403.1">L:right-hand hinging / R:left-hand hinging</text>
<text x="365.9" y="411.2">LD:</text>
<text x="389.4" y="411.2">/ RD:</text>
</g>
<g font-size="3.5">
<text x="417.9" y="397">SWING</text>
<text x="466.9" y="396.9">HINGE</text>
<text x="417.5" y="410.9">SCALE</text>
<text x="452.1" y="410.9">WEIGHT</text>
<text x="502.9" y="410.9">SHEET</text>
</g>
</svg>
